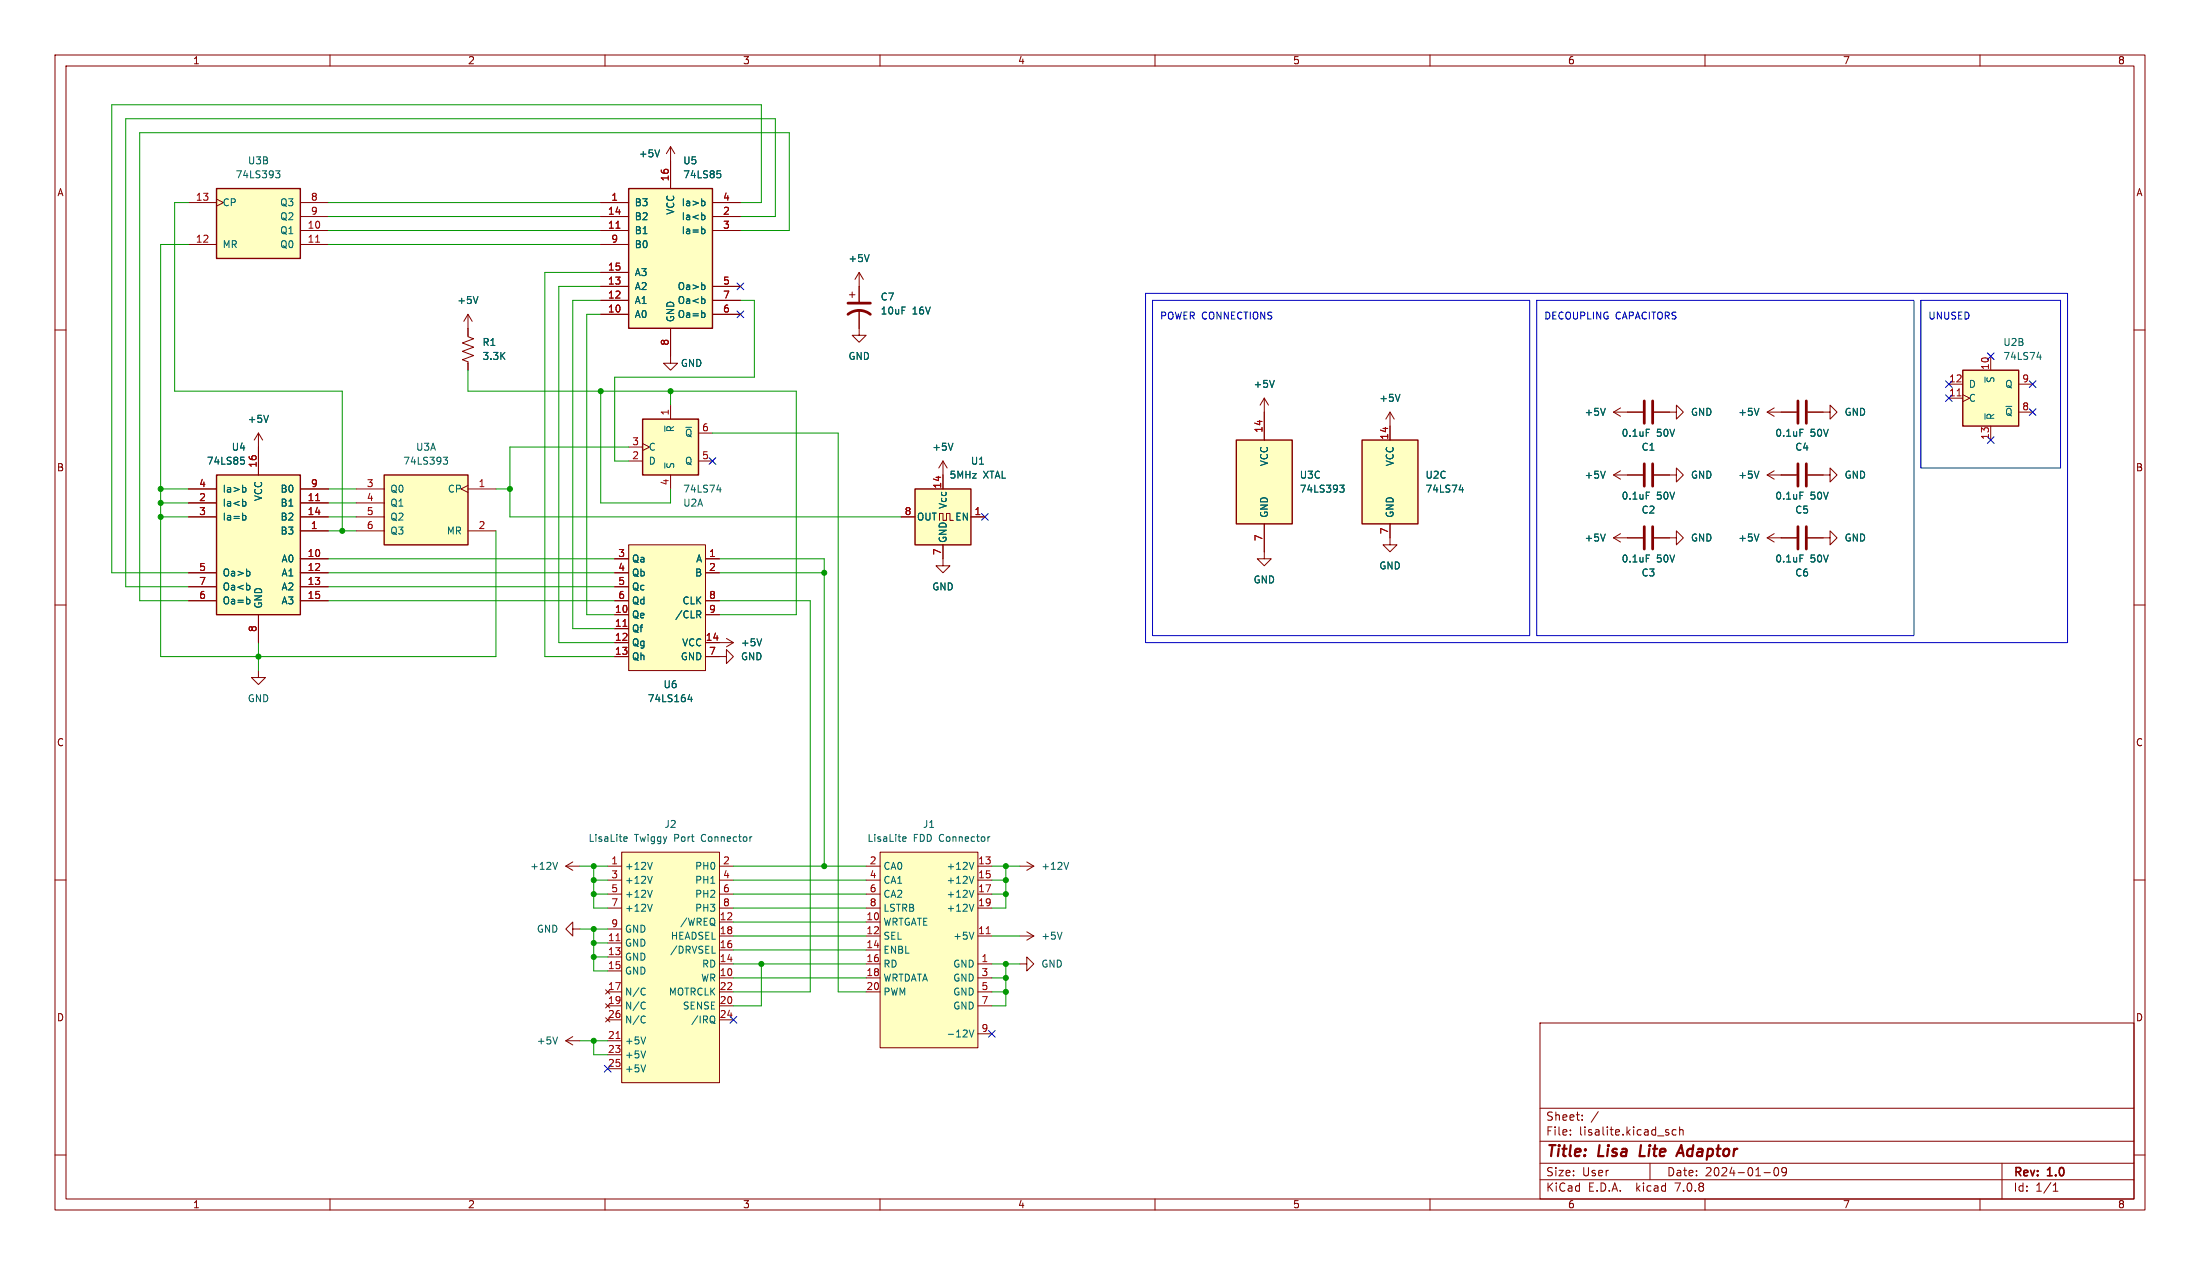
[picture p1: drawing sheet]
<svg xmlns="http://www.w3.org/2000/svg" width="400mm" height="230mm" viewBox="0 0 400 230" stroke-linecap="round" stroke-linejoin="round" font-family="sans-serif">
<g fill="none" stroke="#840000" stroke-width=".18">
<path d="M10 10h380v210h-380zM12 12h376v206h-376zM60 10v2M110 10v2M160 10v2M210 10v2M260 10v2M310 10v2M360 10v2M34.3 36.8h5.1M39.4 36.2l1.2 .6-1.2 .7M54.6 36.8h5.1"/>
<path d="M54.6 39.4h5.1M109.2 36.8h5.1M109.2 39.4h5.1M121.9 26.7l-.7 1.2M121.9 26.7v7.6M121.9 26.7l.8 1.2M129.5 36.8h5.1M129.5 39.4h5.1M10 60h2M34.3 44.5h5.1M54.6 41.9h5.1M54.6 44.5h5.1"/>
<path d="M85.1 57.2v4l1 .4-2 .8 2 .7-2 .8 2 .7-2 .8 1 .4v1.5M85.1 57.2l-.8 1.2M85.1 57.2l.8 1.2M109.2 41.9h5.1M109.2 44.5h5.1M109.2 57.2h5.1M109.2 54.6h5.1M109.2 52.1h5.1M109.2 49.5h5.1M121.9 59.7v6.3h1.3l-1.3 1.3-1.3-1.3h1.3M129.5 41.9h5.1M129.5 57.2h5.1"/>
<path d="M129.5 54.6h5.1M129.5 52.1h5.1M154.4 53.6h1M154.9 53.1v1M156.2 56.4v4.6h1.3l-1.3 1.2-1.3-1.2h1.3M156.2 49.5l-.8 1.3M156.2 49.5v5.4M156.2 49.5l.8 1.3M388 60h2M47 78.7l-.8 1.3M47 78.7v7.7M47 78.7l.8 1.3"/>
<path d="M121.9 73.7v2.5M127 78.7h2.5M229.9 72.4v7.6M229.9 72.4l-.8 1.3M229.9 72.4l.7 1.3M252.7 74.9v5.1M252.7 74.9l-.7 1.3M252.7 74.9l.8 1.3M293.4 74.9l1.2 .8M293.4 74.9h5.3M294.6 74.2l-1.2 .7M300.7 74.9h4.1v-1.2l1.3 1.2-1.3 1.3v-1.3"/>
<path d="M321.3 74.9h5.3M321.3 74.9l1.3 .8M322.6 74.2l-1.3 .7M328.7 74.9h4v-1.2l1.3 1.2-1.3 1.3v-1.3M354.3 72.4h2.6M354.3 69.9h2.6M356.9 71.8l1.2 .6-1.2 .6M361.9 64.8v2.5M361.9 77.5v2.5M367 74.9h2.6M367 69.9h2.6M34.3 88.9h5.1"/>
<path d="M34.3 91.4h5.1M34.3 94h5.1M54.6 88.9h5.1M54.6 96.5h5.1M54.6 91.4h5.1M54.6 94h5.1M64.8 88.9h5M64.8 96.5h5M64.8 91.4h5M64.8 94h5M85.1 88.3l-1.3 .6 1.3 .6M85.1 88.9h5.1"/>
<path d="M85.1 96.5h5.1M114.3 99.1h14v22.8h-14zM114.3 83.8h2.5M114.3 81.3h2.5M116.8 80.6l1.3 .7-1.3 .6M121.9 86.4v2.5M127 83.8h2.5M163.8 94h2.6M170.8 94.6v-1.3h.6v1.3h.7v-1.3h.6v1.3h.7M171.4 99.1v3.8h-1.2l1.2 1.2 1.3-1.2h-1.3M171.4 83.8l.8 1.3M171.4 83.8v5.1"/>
<path d="M171.4 83.8l-.7 1.3M176.5 94h2.6M229.9 95.3v6.3h1.2l-1.2 1.3-1.3-1.3h1.3M252.7 95.3v3.8h1.3l-1.3 1.2-1.2-1.2h1.2M293.4 97.8l1.2 .8M293.4 97.8h5.3M293.4 86.4h5.3M293.4 86.4l1.2 .7M294.6 97l-1.2 .8M294.6 85.6l-1.2 .8M300.7 97.8h4.1v-1.3l1.3 1.3-1.3 1.3v-1.3M300.7 86.4h4.1v-1.3l1.3 1.3-1.3 1.2v-1.2"/>
<path d="M321.3 97.8h5.3M321.3 97.8l1.3 .8M321.3 86.4h5.3M321.3 86.4l1.3 .7M322.6 97l-1.3 .8M322.6 85.6l-1.3 .8M328.7 97.8h4v-1.3l1.3 1.3-1.3 1.3v-1.3M328.7 86.4h4v-1.3l1.3 1.3-1.3 1.2v-1.2M10 110h2M34.3 104.1h5.1M34.3 106.7h5.1M34.3 109.2h5.1"/>
<path d="M47 111.8v5M54.6 101.6h5.1M54.6 104.1h5.1M54.6 106.7h5.1M54.6 109.2h5.1M111.8 101.6h2.5M111.8 104.1h2.5M111.8 106.7h2.5M111.8 109.2h2.5M111.8 116.8h2.5M111.8 111.8h2.5M111.8 114.3h2.5"/>
<path d="M111.8 119.4h2.5M128.3 119.4h3.8v1.3l1.2-1.3-1.2-1.3v1.3M128.3 101.6h2.5M128.3 104.1h2.5M128.3 109.2h2.5M128.3 116.8h5M128.3 111.8h2.5M132.1 116.1l1.2 .7M133.3 116.8l-1.2 .8M388 110h2M47 121.9v1.3h1.3l-1.3 1.3-1.3-1.3h1.3M10 160h2"/>
<path d="M102.9 157.5h2.5M102.9 157.5l1.2 .7M104.1 156.7l-1.2 .8M110.5 157.5h2.5M113 154.9h17.8v42h-17.8zM130.8 157.5h2.5M157.5 157.5h2.5M160 154.9h17.8v35.6h-17.8zM177.8 157.5h2.5M185.4 157.5h2.6M186.7 156.7l1.3 .8M188 157.5l-1.3 .7"/>
<path d="M388 160h2M104.1 168.9v-1.3l-1.2 1.3 1.2 1.3v-1.3h1.3M110.1 180l.8 .7M110.5 160h2.5M110.5 171.5h2.5M110.5 174h2.5M110.5 176.5h2.5M110.5 162.6h2.5M110.5 165.1h2.5M110.5 168.9h2.5M110.9 180l-.8 .7M130.8 160h2.5"/>
<path d="M130.8 177.8h2.5M130.8 167.6h2.5M130.8 175.3h2.5M130.8 172.7h2.5M130.8 170.2h2.5M130.8 162.6h2.5M130.8 165.1h2.5M157.5 160h2.5M157.5 177.8h2.5M157.5 167.6h2.5M157.5 175.3h2.5M157.5 172.7h2.5"/>
<path d="M157.5 170.2h2.5M157.5 162.6h2.5M157.5 165.1h2.5M177.8 160h2.5M177.8 177.8h2.5M177.8 175.3h2.5M177.8 170.2h2.5M177.8 162.6h2.5M177.8 165.1h2.5M185.4 175.3h1.3v1.2l1.3-1.2-1.3-1.3v1.3M185.4 170.2h2.6M186.7 169.4l1.3 .8"/>
<path d="M188 170.2l-1.3 .7M102.9 189.2h2.5M102.9 189.2l1.2 .8M104.1 188.5l-1.2 .7M110.5 180.3h2.5M110.5 182.9h2.5M110.5 189.2h2.5M110.5 191.8h2.5M110.5 185.4h2.5M110.5 194.3h2.5M130.8 180.3h2.5M130.8 182.9h2.5"/>
<path d="M130.8 185.4h2.5M157.5 180.3h2.5M177.8 180.3h2.5M177.8 182.9h2.5M177.8 188h2.5M280 186h108v32h-108zM10 210h2M60 218v2M110 218v2M160 218v2M210 218v2M260 218v2"/>
<path d="M280 214.5h108M280 211.5h108M280 207.5h108M280 201.5h108M285.5 206.2v.2M285.5 205.5v.1M287.7 203.5v.2M287.7 202.8v.1M290.6 202.1l-1.3 1.9M300 211.5v3M303.2 205.9l.3 .2-.3 .3M303.2 205.4l.2 .1"/>
<path d="M304.7 205.5l-.4-.1-.3 .3v.4l.2 .2h.5M305.4 205.5l.2-.1 .4 .1v.9M305.4 204.9v1.5M310 218v2M320.7 213.2h1.2M322.7 212.4l.2-.1a.8 .8 0 0 1 .5 .7 .8 .8 0 0 1-.5 .8 1 1 0 0 1-.2-1.4zM324.8 212.9l-.3 .3h-.3l-.2-.3 .1-.5 .4-.1 .2 .1a.99 .99 0 0 1-.3 1.4h-.3M360 218v2M364 211.5v6.5M373.3 216.6h.9M373.3 215.5l.4-.4v1.5M388 210h2"/>
</g>
<path d="M298.4 208.2l-.3 2h1M304.8 210.2l.9-2 .4 2M305 209.6h1" fill="none" stroke="#840000" stroke-width=".4"/>
<g fill="#ffffc2" stroke="#ffffc2" stroke-width=".18">
<path d="M39.4 34.3h15.2v12.7h-15.2z"/>
<path d="M69.8 86.4h15.3v12.7h-15.3z"/>
<path d="M113 154.9h17.8v42h-17.8z"/>
<path d="M114.3 34.3h15.2v25.4h-15.2z"/>
<path d="M39.4 86.4h15.2v25.4h-15.2z"/>
<path d="M116.8 76.2h10.2v10.2h-10.2z"/>
<path d="M114.3 99.1h14v22.8h-14z"/>
<path d="M160 154.9h17.8v35.6h-17.8z"/>
<path d="M166.4 88.9h10.1v10.2h-10.1z"/>
<path d="M356.9 67.3h10.1v10.2h-10.1z"/>
<path d="M247.6 80h10.2v15.3h-10.2z"/>
<path d="M224.8 80h10.1v15.3h-10.1z"/>
</g>
<path d="M39.4 34.3h15.2v12.7h-15.2zM114.3 34.3h15.2v25.4h-15.2zM116.8 76.2h10.2v10.2h-10.2zM356.9 67.3h10.1v10.2h-10.1zM39.4 86.4h15.2v25.4h-15.2zM69.8 86.4h15.3v12.7h-15.3zM166.4 88.9h10.1v10.2h-10.1zM224.8 80h10.1v15.3h-10.1zM247.6 80h10.2v15.3h-10.2z" fill="none" stroke="#840000" stroke-width=".25"/>
<path d="M57.4 44h.7M112 41.5h.7M355.8 72h.8M57.4 91h.7M113.3 113.9h.7M112 171h.7M179.3 169.8h.7M112 188.8h.7" fill="none" stroke="#a90000" stroke-width=".18"/>
<g fill="none" stroke="#006464" stroke-width=".18">
<path d="M50.1 31.1h.8l-.4 .4 .3 .2 .1 .4-.3 .2h-.3M119.9 27.2l-.4 1.3M127.7 39.1l.4 .1 .1 .1-.1 .5-.4 .1M127.7 36.6h.4l.1 .2-.1 .5-.4 .1M130.4 31.1h.6M130.5 31.5h.3l.3 .3-.2 .5h-.4M86.9 53.9l-.4 1.3M127.7 41.6l.4 .1 .1 .2-.1 .5-.4 .1M127.9 51.8l.3 .2v.4l-.3 .2M127.9 54.3l.3 .3v.3l-.3 .3M127.9 56.9l.3 .2v.4l-.3 .2M158 46.3l-.4 1.3"/>
<path d="M48.8 75.5l-.4 1.3M120.9 77.4v1.1M231.7 69.2l-.4 1.2M254.5 71.7l-.4 1.3M291.9 74.2l-.5 1.3M299.3 78.7h.5M299.9 78h-.6v1.3M304.5 78l-.5 1.3M319.8 74.2l-.4 1.3M327.3 78.7h.4M327.9 78h-.6v1.3M332.4 78l-.4 1.3"/>
<path d="M360.9 75.2v1M370.4 64.9h.7M371 64.5v.8M43.8 83.1h.6M43.9 83.6h.3l.2 .3-.1 .4-.4 .1M44.2 91.2h.4l.1 .2v.5l-.5 .1M44.2 88.6l.4 .1 .1 .2v.5l-.5 .1M44.2 93.7l.4 .1 .1 .2v.4l-.5 .2M80.6 83.1h.8l-.5 .5 .4 .1 .1 .5-.3 .2h-.3M130.3 89.1h.8M130.9 88.6v.9M173.3 80.6l-.5 1.3"/>
<path d="M243.6 88.2h.8l-.4 .5 .3 .1 .1 .4-.3 .3h-.3M265.3 89.1h.8M265.9 88.6v.9M291.9 97.1l-.5 1.3M291.9 85.7l-.5 1.2M299.3 90.1h.5M299.9 89.5h-.6v1.2M304.5 89.5l-.5 1.2M319.8 97.1l-.4 1.3M319.8 85.7l-.4 1.2M327.3 90.1h.4M327.9 89.5h-.6v1.2"/>
<path d="M332.4 89.5l-.4 1.2M45.2 103.9l.2 .2v.4l-.2 .2M45.2 106.4l.2 .3v.3l-.2 .3M45.2 109l.2 .2v.4l-.2 .2M127 111.7l.4 .6M127.2 111.1l.2 .2v.3l-.2 .1M138.5 116.1l-.4 1.3M299.3 101.5h.5M299.9 100.9h-.6v1.3M304.5 100.9l-.5 1.3M327.3 101.5h.4M327.9 100.9h-.6v1.3"/>
<path d="M332.4 100.9l-.4 1.3M125.4 126.2l-.3 1h.8M125.7 126.7v.9M101.4 156.8l-.5 1.3M113.5 152.9h.5M113.5 152.2l.3-.1 .2 .3-.6 .2M118.6 156.8l-.4 1.3M118.6 159.3l-.4 1.3M136.7 152.1l-.2 .1M164.2 152.9h.5M164.2 152.2l.4-.1 .1 .3-.6 .2M177.1 156.8l-.5 1.3"/>
<path d="M177.1 159.3l-.5 1.3M180 152.1l-.4 .3M194.3 156.8l-.4 1.3M117.1 179.6l.2 .2M118.6 161.9l-.4 1.2M118.6 164.4l-.4 1.3M129.5 173.3h.6M177.1 169.5l-.5 1.3M177.1 161.9l-.5 1.2M177.1 164.4l-.5 1.3M193.1 169.5l-.4 1.3M101.4 188.5l-.5 1.3"/>
<path d="M117.1 182.2l.2 .1M117.1 184.7l.2 .2M117.3 180.8l-.2 .1M117.3 183.3l-.2 .2M117.3 185.9l-.2 .1M117.4 188.5l-.4 1.3M117.4 191.1l-.4 1.2M117.4 193.6l-.4 1.3M129.6 185.8l.4 .3M129.7 184.7l.1 .1a.81 .81 0 0 1-.1 1.2M176.2 187.3l.4 1.2 .5-1.2"/>
</g>
<g fill="none" stroke="#840000" stroke-width=".51">
<path d="M154.2 57.2a3.3 3.3 0 0 1 4 0M154.2 55.1h4M299 72.9v4.1M300.5 72.9v4.1M326.9 72.9v4.1M328.4 72.9v4.1M299 84.3v4.1M299 95.8v4M300.5 84.3v4.1M300.5 95.8v4M326.9 84.3v4.1M326.9 95.8v4"/>
<path d="M328.4 84.3v4.1M328.4 95.8v4"/>
</g>
<path d="M208.3 53.3h167.6v63.5h-167.6zM209.5 54.6h68.6v61h-68.6zM279.4 54.6h68.6v61h-68.6zM349.2 54.6h25.4v30.5h-25.4z" fill="none" stroke="#0000c2" stroke-width=".18"/>
<g fill="none" stroke="#009600" stroke-width=".18">
<path d="M34.3 36.8h-2.6v34.3h30.5v25.4M59.7 39.4h49.5M59.7 36.8h49.5M134.6 39.4h6.4v-17.8h-118.1v85.1h11.4M134.6 36.8h3.8v-17.7h-118.1v85h14M34.3 44.5h-5.1v74.9h61v-22.9M59.7 44.5h49.5M59.7 41.9h49.5M109.2 49.5h-10.1v69.9h12.7M109.2 57.2h-2.5v54.6h5.1M109.2 52.1h-7.6v64.7h10.2M109.2 54.6h-5.1v59.7h7.7"/>
<path d="M134.6 41.9h8.9v-17.8h-118.1v85.1h8.9M134.6 54.6h2.6v14h-25.4v15.2h2.5M85.1 67.3v3.8h59.7v40.7h-14M109.2 71.1v20.3h12.7v-2.5M121.9 71.1v2.6M129.5 78.7h22.9v101.6h5.1M29.2 94h5.1M29.2 88.9h5.1M29.2 91.4h5.1M59.7 94h5.1M59.7 88.9h5.1M59.7 91.4h5.1"/>
<path d="M59.7 96.5h5.1M90.2 88.9h2.5M114.3 81.3h-21.6v12.7h71.1M47 116.8v5.1M59.7 104.1h52.1M59.7 109.2h52.1M59.7 101.6h52.1M59.7 106.7h52.1M130.8 109.2h16.5v71.1h-14M130.8 104.1h19.1M130.8 101.6h19.1v55.9M105.4 157.5h5.1"/>
<path d="M107.9 157.5v7.6h2.6M133.3 157.5h24.2M180.3 157.5h5.1M182.9 157.5v7.6h-2.6M105.4 168.9h5.1M107.9 168.9v7.6h2.6M107.9 162.6h2.6M107.9 160h2.6M107.9 174h2.6M107.9 171.5h2.6M133.3 170.2h24.2M133.3 162.6h24.2"/>
<path d="M133.3 165.1h24.2M133.3 160h24.2M133.3 167.6h24.2M133.3 177.8h24.2M133.3 172.7h24.2M133.3 175.3h24.2M138.4 175.3v7.6h-5.1M180.3 170.2h5.1M180.3 162.6h2.6M180.3 160h2.6M180.3 177.8h2.6M180.3 175.3h5.1"/>
<path d="M182.9 175.3v7.6h-2.6M105.4 189.2h5.1M107.9 189.2v2.6h2.6M180.3 180.3h2.6"/>
</g>
<g fill="none" stroke="#000084" stroke-width=".18">
<path d="M134 51.5l1.2 1.2M134 56.5l1.2 1.3M135.2 51.5l-1.2 1.2M135.2 56.5l-1.2 1.3M353.7 71.8l1.2 1.2M353.7 69.2l1.2 1.3M354.9 71.8l-1.2 1.2M354.9 69.2l-1.2 1.3M361.3 64.2l1.3 1.2M361.3 79.4l1.3 1.2M362.6 64.2l-1.3 1.2M362.6 79.4l-1.3 1.2"/>
<path d="M369 74.3l1.2 1.2M369 69.2l1.2 1.3M370.2 74.3l-1.2 1.2M370.2 69.2l-1.2 1.3M128.9 83.2l1.2 1.2M130.1 83.2l-1.2 1.2M178.5 93.4l1.2 1.2M179.7 93.4l-1.2 1.2M109.9 193.7l1.2 1.2M111.1 193.7l-1.2 1.2M132.7 184.8l1.3 1.2M134 184.8l-1.3 1.2"/>
<path d="M179.7 187.4l1.2 1.2M180.9 187.4l-1.2 1.2"/>
</g>
<g fill="#009600" stroke="#009600" stroke-width=".18">
<circle cx="29.2" cy="88.9" r=".46"/>
<circle cx="29.2" cy="91.4" r=".46"/>
<circle cx="62.2" cy="96.5" r=".46"/>
<circle cx="29.2" cy="94" r=".46"/>
<circle cx="47" cy="119.4" r=".46"/>
<circle cx="92.7" cy="88.9" r=".46"/>
<circle cx="107.9" cy="189.2" r=".46"/>
<circle cx="149.9" cy="157.5" r=".46"/>
<circle cx="107.9" cy="168.9" r=".46"/>
<circle cx="107.9" cy="171.5" r=".46"/>
<circle cx="107.9" cy="174" r=".46"/>
<circle cx="107.9" cy="162.6" r=".46"/>
<circle cx="107.9" cy="157.5" r=".46"/>
<circle cx="107.9" cy="160" r=".46"/>
<circle cx="138.4" cy="175.3" r=".46"/>
<circle cx="149.9" cy="104.1" r=".46"/>
<circle cx="121.9" cy="71.1" r=".46"/>
<circle cx="109.2" cy="71.1" r=".46"/>
<circle cx="182.9" cy="180.3" r=".46"/>
<circle cx="182.9" cy="160" r=".46"/>
<circle cx="182.9" cy="157.5" r=".46"/>
<circle cx="182.9" cy="162.6" r=".46"/>
<circle cx="182.9" cy="175.3" r=".46"/>
<circle cx="182.9" cy="177.8" r=".46"/>
</g>
<g font-size="2.8" fill="#840000">
<text x="281" y="210.9">Title:</text>
<text x="290.7" y="210.9">Lisa</text>
<text x="299" y="210.9">Lite</text>
<text x="306.7" y="210.9">Adaptor</text>
</g>
<g font-size="2.1" fill="#840000">
<text x="281" y="204">Sheet:</text>
<text x="281" y="206.7">File:</text>
<text x="287.1" y="206.7">lisalite.kicad_sch</text>
<text x="281" y="214.1">Size:</text>
<text x="287.7" y="214.1">User</text>
<text x="303" y="214.1">Date:</text>
<text x="310" y="214.1">2024-01-09</text>
<text x="366" y="214.3">Rev:</text>
<text x="372.4" y="214.3">1.0</text>
<text x="281" y="216.9">KiCad</text>
<text x="288.7" y="216.9">E.D.A.</text>
<text x="297.6" y="216.9">kicad</text>
<text x="304.8" y="216.9">7.0.8</text>
<text x="366" y="216.9">Id:</text>
<text x="370.1" y="216.9">1/1</text>
</g>
<g font-size="1.8" fill="#840000">
<text x="35" y="11.9">1</text>
<text x="85" y="11.9">2</text>
<text x="135" y="11.9">3</text>
<text x="185" y="11.9">4</text>
<text x="235" y="11.9">5</text>
<text x="285" y="11.9">6</text>
<text x="335" y="11.9">7</text>
<text x="385" y="11.9">8</text>
<text x="10.3" y="35.9">A</text>
<text x="388.3" y="35.9">A</text>
<text x="10.3" y="85.9">B</text>
<text x="388.3" y="85.9">B</text>
<text x="10.3" y="135.9">C</text>
<text x="388.3" y="135.9">C</text>
<text x="10.3" y="185.9">D</text>
<text x="388.3" y="185.9">D</text>
<text x="35" y="219.9">1</text>
<text x="85" y="219.9">2</text>
<text x="135" y="219.9">3</text>
<text x="185" y="219.9">4</text>
<text x="235" y="219.9">5</text>
<text x="285" y="219.9">6</text>
<text x="335" y="219.9">7</text>
<text x="385" y="219.9">8</text>
</g>
<g font-size="1.8" fill="#006464">
<text x="116.1" y="28.8">+5V</text>
<text x="42.7" y="32.6">74LS393</text>
<text x="45" y="30.1">U3B</text>
<text x="124.1" y="30.1">U5</text>
<text x="124.1" y="32.6">74LS85</text>
<text x="40.4" y="37.7">CP</text>
<text x="50.9" y="37.7">Q3</text>
<text x="50.9" y="40.2">Q2</text>
<text x="115.3" y="37.7">B3</text>
<text x="115.3" y="40.2">B2</text>
<text x="122.8" y="39.1" transform="rotate(-90 122.8 39.1)">VCC</text>
<text x="123.8" y="40.2">Ia&lt;b</text>
<text x="123.8" y="37.7">Ia&gt;b</text>
<text x="40.4" y="45.3">MR</text>
<text x="50.9" y="42.8">Q1</text>
<text x="50.9" y="45.3">Q0</text>
<text x="115.3" y="42.8">B1</text>
<text x="115.3" y="45.3">B0</text>
<text x="123.8" y="42.8">Ia=b</text>
<text x="154.2" y="47.9">+5V</text>
<text x="115.3" y="52.9">A2</text>
<text x="115.3" y="50.4">A3</text>
<text x="123.1" y="52.9">Oa&gt;b</text>
<text x="83.1" y="55.5">+5V</text>
<text x="115.3" y="58">A0</text>
<text x="115.3" y="55.5">A1</text>
<text x="122.8" y="58.7" transform="rotate(-90 122.8 58.7)">GND</text>
<text x="123.1" y="58">Oa=b</text>
<text x="123.1" y="55.5">Oa&lt;b</text>
<text x="160" y="54.8">C7</text>
<text x="160" y="57.4">10uF</text>
<text x="165.9" y="57.4">16V</text>
<text x="87.6" y="63.1">R1</text>
<text x="87.6" y="65.6">3.3K</text>
<text x="154.2" y="65.6">GND</text>
<text x="364.2" y="63.1">U2B</text>
<text x="364.2" y="65.6">74LS74</text>
<text x="123.7" y="66.9">GND</text>
<text x="227.8" y="70.7">+5V</text>
<text x="357.9" y="70.7">D</text>
<text x="362.8" y="69.7" transform="rotate(-90 362.8 69.7)">~{S}</text>
<text x="364.5" y="70.7">Q</text>
<text x="45" y="77.1">+5V</text>
<text x="250.7" y="73.3">+5V</text>
<text x="288" y="75.8">+5V</text>
<text x="307.4" y="75.8">GND</text>
<text x="316" y="75.8">+5V</text>
<text x="335.3" y="75.8">GND</text>
<text x="357.9" y="73.3">C</text>
<text x="362.8" y="76.5" transform="rotate(-90 362.8 76.5)">~{R}</text>
<text x="364.5" y="75.8">~{Q}</text>
<text x="42" y="82.1">U4</text>
<text x="75.6" y="82.1">U3A</text>
<text x="117.9" y="82.1">C</text>
<text x="122.8" y="78.7" transform="rotate(-90 122.8 78.7)">~{R}</text>
<text x="124.5" y="79.6">~{Q}</text>
<text x="169.4" y="82.1">+5V</text>
<text x="294.2" y="79.6">0.1uF</text>
<text x="298.4" y="82.1">C1</text>
<text x="300.6" y="79.6">50V</text>
<text x="322.1" y="79.6">0.1uF</text>
<text x="326.3" y="82.1">C4</text>
<text x="328.6" y="79.6">50V</text>
<text x="37.5" y="84.7">74LS85</text>
<text x="40.4" y="89.8">Ia&gt;b</text>
<text x="50.9" y="89.8">B0</text>
<text x="70.9" y="89.8">Q0</text>
<text x="73.2" y="84.7">74LS393</text>
<text x="81.3" y="89.8">CP</text>
<text x="117.9" y="84.7">D</text>
<text x="122.8" y="85.3" transform="rotate(-90 122.8 85.3)">~{S}</text>
<text x="124.1" y="89.8">74LS74</text>
<text x="124.5" y="84.7">Q</text>
<text x="172.6" y="87.2">5MHz</text>
<text x="176.4" y="84.7">U1</text>
<text x="178.7" y="87.2">XTAL</text>
<text x="230.7" y="84.9" transform="rotate(-90 230.7 84.9)">VCC</text>
<text x="236.2" y="89.8">74LS393</text>
<text x="236.2" y="87.2">U3C</text>
<text x="253.6" y="84.9" transform="rotate(-90 253.6 84.9)">VCC</text>
<text x="259.1" y="87.2">U2C</text>
<text x="259.1" y="89.8">74LS74</text>
<text x="288" y="87.2">+5V</text>
<text x="307.4" y="87.2">GND</text>
<text x="316" y="87.2">+5V</text>
<text x="335.3" y="87.2">GND</text>
<text x="40.4" y="92.3">Ia&lt;b</text>
<text x="40.4" y="94.8">Ia=b</text>
<text x="47.9" y="91.2" transform="rotate(-90 47.9 91.2)">VCC</text>
<text x="50.9" y="92.3">B1</text>
<text x="50.9" y="94.8">B2</text>
<text x="70.9" y="92.3">Q1</text>
<text x="70.9" y="94.8">Q2</text>
<text x="124.1" y="92.3">U2A</text>
<text x="166.6" y="94.8">OUT</text>
<text x="172.3" y="92.6" transform="rotate(-90 172.3 92.6)">Vcc</text>
<text x="173.6" y="94.8">EN</text>
<text x="230.7" y="94.2" transform="rotate(-90 230.7 94.2)">GND</text>
<text x="253.6" y="94.2" transform="rotate(-90 253.6 94.2)">GND</text>
<text x="294.2" y="91">0.1uF</text>
<text x="298.4" y="93.6">C2</text>
<text x="300.6" y="91">50V</text>
<text x="322.1" y="91">0.1uF</text>
<text x="326.3" y="93.6">C5</text>
<text x="328.6" y="91">50V</text>
<text x="50.9" y="97.4">B3</text>
<text x="70.9" y="97.4">Q3</text>
<text x="81.1" y="97.4">MR</text>
<text x="172.3" y="98.8" transform="rotate(-90 172.3 98.8)">GND</text>
<text x="288" y="98.7">+5V</text>
<text x="307.4" y="98.7">GND</text>
<text x="316" y="98.7">+5V</text>
<text x="335.3" y="98.7">GND</text>
<text x="40.4" y="105">Oa&gt;b</text>
<text x="40.4" y="107.5">Oa&lt;b</text>
<text x="51.1" y="102.5">A0</text>
<text x="51.1" y="105">A1</text>
<text x="51.1" y="107.5">A2</text>
<text x="114.8" y="102.5">Qa</text>
<text x="114.8" y="105">Qb</text>
<text x="114.8" y="107.5">Qc</text>
<text x="126.3" y="105">B</text>
<text x="126.5" y="102.5">A</text>
<text x="169.4" y="107.5">GND</text>
<text x="227.8" y="106.3">GND</text>
<text x="250.7" y="103.7">GND</text>
<text x="294.2" y="102.5">0.1uF</text>
<text x="298.4" y="105">C3</text>
<text x="300.6" y="102.5">50V</text>
<text x="322.1" y="102.5">0.1uF</text>
<text x="326.3" y="105">C6</text>
<text x="328.6" y="102.5">50V</text>
<text x="40.4" y="110.1">Oa=b</text>
<text x="47.9" y="110.7" transform="rotate(-90 47.9 110.7)">GND</text>
<text x="51.1" y="110.1">A3</text>
<text x="114.8" y="112.6">Qe</text>
<text x="114.8" y="110.1">Qd</text>
<text x="122.7" y="112.6">/CLR</text>
<text x="124" y="110.1">CLK</text>
<text x="114.8" y="115.2">Qf</text>
<text x="114.8" y="117.7">Qg</text>
<text x="123.9" y="117.7">VCC</text>
<text x="134.6" y="117.7">+5V</text>
<text x="114.8" y="120.2">Qh</text>
<text x="120.5" y="125.3">U6</text>
<text x="123.7" y="120.2">GND</text>
<text x="134.6" y="120.2">GND</text>
<text x="45" y="127.9">GND</text>
<text x="117.7" y="127.9">74LS164</text>
<text x="106.9" y="153.3">LisaLite</text>
<text x="115.3" y="153.3">Twiggy</text>
<text x="120.7" y="150.7">J2</text>
<text x="122.7" y="153.3">Port</text>
<text x="127.8" y="153.3">Connector</text>
<text x="157.6" y="153.3">LisaLite</text>
<text x="166" y="153.3">FDD Connector</text>
<text x="167.7" y="150.7">J1</text>
<text x="96.3" y="158.3">+12V</text>
<text x="113.5" y="158.3">+12V</text>
<text x="113.5" y="160.9">+12V</text>
<text x="126.3" y="158.3">PH0</text>
<text x="126.3" y="160.9">PH1</text>
<text x="160.5" y="158.3">CA0</text>
<text x="160.5" y="160.9">CA1</text>
<text x="172" y="158.3">+12V</text>
<text x="172" y="160.9">+12V</text>
<text x="189.2" y="158.3">+12V</text>
<text x="113.5" y="163.4">+12V</text>
<text x="113.5" y="166">+12V</text>
<text x="126.3" y="163.4">PH2</text>
<text x="126.3" y="166">PH3</text>
<text x="160.5" y="163.4">CA2</text>
<text x="160.5" y="166">LSTRB</text>
<text x="172" y="163.4">+12V</text>
<text x="172" y="166">+12V</text>
<text x="97.5" y="169.8">GND</text>
<text x="113.5" y="172.3">GND</text>
<text x="113.5" y="169.8">GND</text>
<text x="121.8" y="173.6">/DRVSEL</text>
<text x="121.9" y="171">HEADSEL</text>
<text x="123.6" y="168.5">/WREQ</text>
<text x="160.5" y="168.5">WRTGATE</text>
<text x="160.5" y="171">SEL</text>
<text x="160.5" y="173.6">ENBL</text>
<text x="173.2" y="171">+5V</text>
<text x="189.2" y="171">+5V</text>
<text x="113.5" y="174.9">GND</text>
<text x="113.5" y="177.4">GND</text>
<text x="127.4" y="178.7">WR</text>
<text x="127.6" y="176.1">RD</text>
<text x="160.5" y="176.1">RD</text>
<text x="160.5" y="178.7">WRTDATA</text>
<text x="173.2" y="176.1">GND</text>
<text x="173.2" y="178.7">GND</text>
<text x="189.2" y="176.1">GND</text>
<text x="113.5" y="181.2">N/C</text>
<text x="113.5" y="183.7">N/C</text>
<text x="121.5" y="181.2">MOTRCLK</text>
<text x="124.1" y="183.7">SENSE</text>
<text x="160.5" y="181.2">PWM</text>
<text x="173.2" y="181.2">GND</text>
<text x="173.2" y="183.7">GND</text>
<text x="97.5" y="190.1">+5V</text>
<text x="113.5" y="190.1">+5V</text>
<text x="113.5" y="186.3">N/C</text>
<text x="125.6" y="186.3">/IRQ</text>
<text x="172" y="188.8">-12V</text>
<text x="113.5" y="192.6">+5V</text>
<text x="113.5" y="195.2">+5V</text>
</g>
<g font-size="1.8" fill="#a90000">
<text x="121.7" y="33.1" transform="rotate(-90 121.7 33.1)">16</text>
<text x="35.5" y="36.6">13</text>
<text x="55.8" y="41.7">10</text>
<text x="56.4" y="36.6">8</text>
<text x="56.4" y="39.1">9</text>
<text x="110.4" y="41.7">11</text>
<text x="110.4" y="39.1">14</text>
<text x="111.1" y="36.6">1</text>
<text x="131.4" y="39.1">2</text>
<text x="131.4" y="41.7">3</text>
<text x="131.4" y="36.6">4</text>
<text x="35.5" y="44.2">12</text>
<text x="55.8" y="44.2">11</text>
<text x="111.1" y="44.2">9</text>
<text x="110.4" y="51.8">13</text>
<text x="110.4" y="49.3">15</text>
<text x="131.4" y="51.8">5</text>
<text x="110.4" y="56.9">10</text>
<text x="110.4" y="54.4">12</text>
<text x="131.4" y="56.9">6</text>
<text x="131.4" y="54.4">7</text>
<text x="121.7" y="62.9" transform="rotate(-90 121.7 62.9)">8</text>
<text x="354.3" y="69.6">12</text>
<text x="361.7" y="67.4" transform="rotate(-90 361.7 67.4)">10</text>
<text x="367.6" y="69.6">9</text>
<text x="121.7" y="75.6" transform="rotate(-90 121.7 75.6)">1</text>
<text x="354.3" y="72.1">11</text>
<text x="367.6" y="74.7">8</text>
<text x="114.9" y="83.6">2</text>
<text x="114.9" y="81">3</text>
<text x="127.6" y="83.6">5</text>
<text x="127.6" y="78.5">6</text>
<text x="229.6" y="78.8" transform="rotate(-90 229.6 78.8)">14</text>
<text x="252.5" y="80.1" transform="rotate(-90 252.5 80.1)">14</text>
<text x="361.7" y="80.1" transform="rotate(-90 361.7 80.1)">13</text>
<text x="36.1" y="88.6">4</text>
<text x="46.7" y="85.1" transform="rotate(-90 46.7 85.1)">16</text>
<text x="56.4" y="88.6">9</text>
<text x="66.6" y="88.6">3</text>
<text x="86.9" y="88.6">1</text>
<text x="121.7" y="88.3" transform="rotate(-90 121.7 88.3)">4</text>
<text x="171.2" y="88.9" transform="rotate(-90 171.2 88.9)">14</text>
<text x="36.1" y="91.2">2</text>
<text x="36.1" y="93.7">3</text>
<text x="55.8" y="91.2">11</text>
<text x="55.8" y="93.7">14</text>
<text x="66.6" y="91.2">4</text>
<text x="66.6" y="93.7">5</text>
<text x="164.4" y="93.7">8</text>
<text x="177.1" y="93.7">1</text>
<text x="55.8" y="101.3">10</text>
<text x="56.4" y="96.3">1</text>
<text x="66.6" y="96.3">6</text>
<text x="86.9" y="96.3">2</text>
<text x="112.3" y="101.3">3</text>
<text x="128.8" y="101.3">1</text>
<text x="171.2" y="101" transform="rotate(-90 171.2 101)">7</text>
<text x="229.6" y="98.5" transform="rotate(-90 229.6 98.5)">7</text>
<text x="252.5" y="97.2" transform="rotate(-90 252.5 97.2)">7</text>
<text x="36.1" y="103.9">5</text>
<text x="36.1" y="106.4">7</text>
<text x="55.8" y="103.9">12</text>
<text x="55.8" y="106.4">13</text>
<text x="112.3" y="103.9">4</text>
<text x="112.3" y="106.4">5</text>
<text x="128.8" y="103.9">2</text>
<text x="36.1" y="109">6</text>
<text x="55.8" y="109">15</text>
<text x="111.7" y="111.5">10</text>
<text x="112.3" y="109">6</text>
<text x="128.8" y="109">8</text>
<text x="128.8" y="111.5">9</text>
<text x="46.7" y="115" transform="rotate(-90 46.7 115)">8</text>
<text x="111.7" y="114">11</text>
<text x="111.7" y="116.6">12</text>
<text x="111.7" y="119.1">13</text>
<text x="128.2" y="116.6">14</text>
<text x="128.8" y="119.1">7</text>
<text x="111.1" y="157.2">1</text>
<text x="111.1" y="159.8">3</text>
<text x="131.4" y="157.2">2</text>
<text x="131.4" y="159.8">4</text>
<text x="158" y="157.2">2</text>
<text x="158" y="159.8">4</text>
<text x="177.8" y="157.2">13</text>
<text x="177.8" y="159.8">15</text>
<text x="111.1" y="162.3">5</text>
<text x="111.1" y="164.8">7</text>
<text x="130.8" y="167.4">12</text>
<text x="131.4" y="162.3">6</text>
<text x="131.4" y="164.8">8</text>
<text x="157.4" y="167.4">10</text>
<text x="158" y="162.3">6</text>
<text x="158" y="164.8">8</text>
<text x="177.8" y="162.3">17</text>
<text x="177.8" y="164.8">19</text>
<text x="110.4" y="171.2">11</text>
<text x="110.4" y="173.7">13</text>
<text x="111.1" y="168.7">9</text>
<text x="130.8" y="172.5">16</text>
<text x="130.8" y="169.9">18</text>
<text x="157.4" y="169.9">12</text>
<text x="157.4" y="172.5">14</text>
<text x="177.8" y="169.9">11</text>
<text x="110.4" y="176.3">15</text>
<text x="130.8" y="177.5">10</text>
<text x="130.8" y="175">14</text>
<text x="157.4" y="175">16</text>
<text x="157.4" y="177.5">18</text>
<text x="178.4" y="175">1</text>
<text x="178.4" y="177.5">3</text>
<text x="110.4" y="180.1">17</text>
<text x="110.4" y="182.6">19</text>
<text x="110.4" y="185.2">26</text>
<text x="130.8" y="182.6">20</text>
<text x="130.8" y="180.1">22</text>
<text x="130.8" y="185.2">24</text>
<text x="157.4" y="180.1">20</text>
<text x="178.4" y="180.1">5</text>
<text x="178.4" y="182.6">7</text>
<text x="110.4" y="189">21</text>
<text x="110.4" y="191.5">23</text>
<text x="178.4" y="187.7">9</text>
<text x="110.4" y="194.1">25</text>
</g>
<g font-size="1.8" fill="#0000c2">
<text x="210.8" y="58.2">POWER CONNECTIONS</text>
<text x="280.7" y="58.2">DECOUPLING</text>
<text x="293.7" y="58.2">CAPACITORS</text>
<text x="350.5" y="58.2">UNUSED</text>
</g>
</svg>
